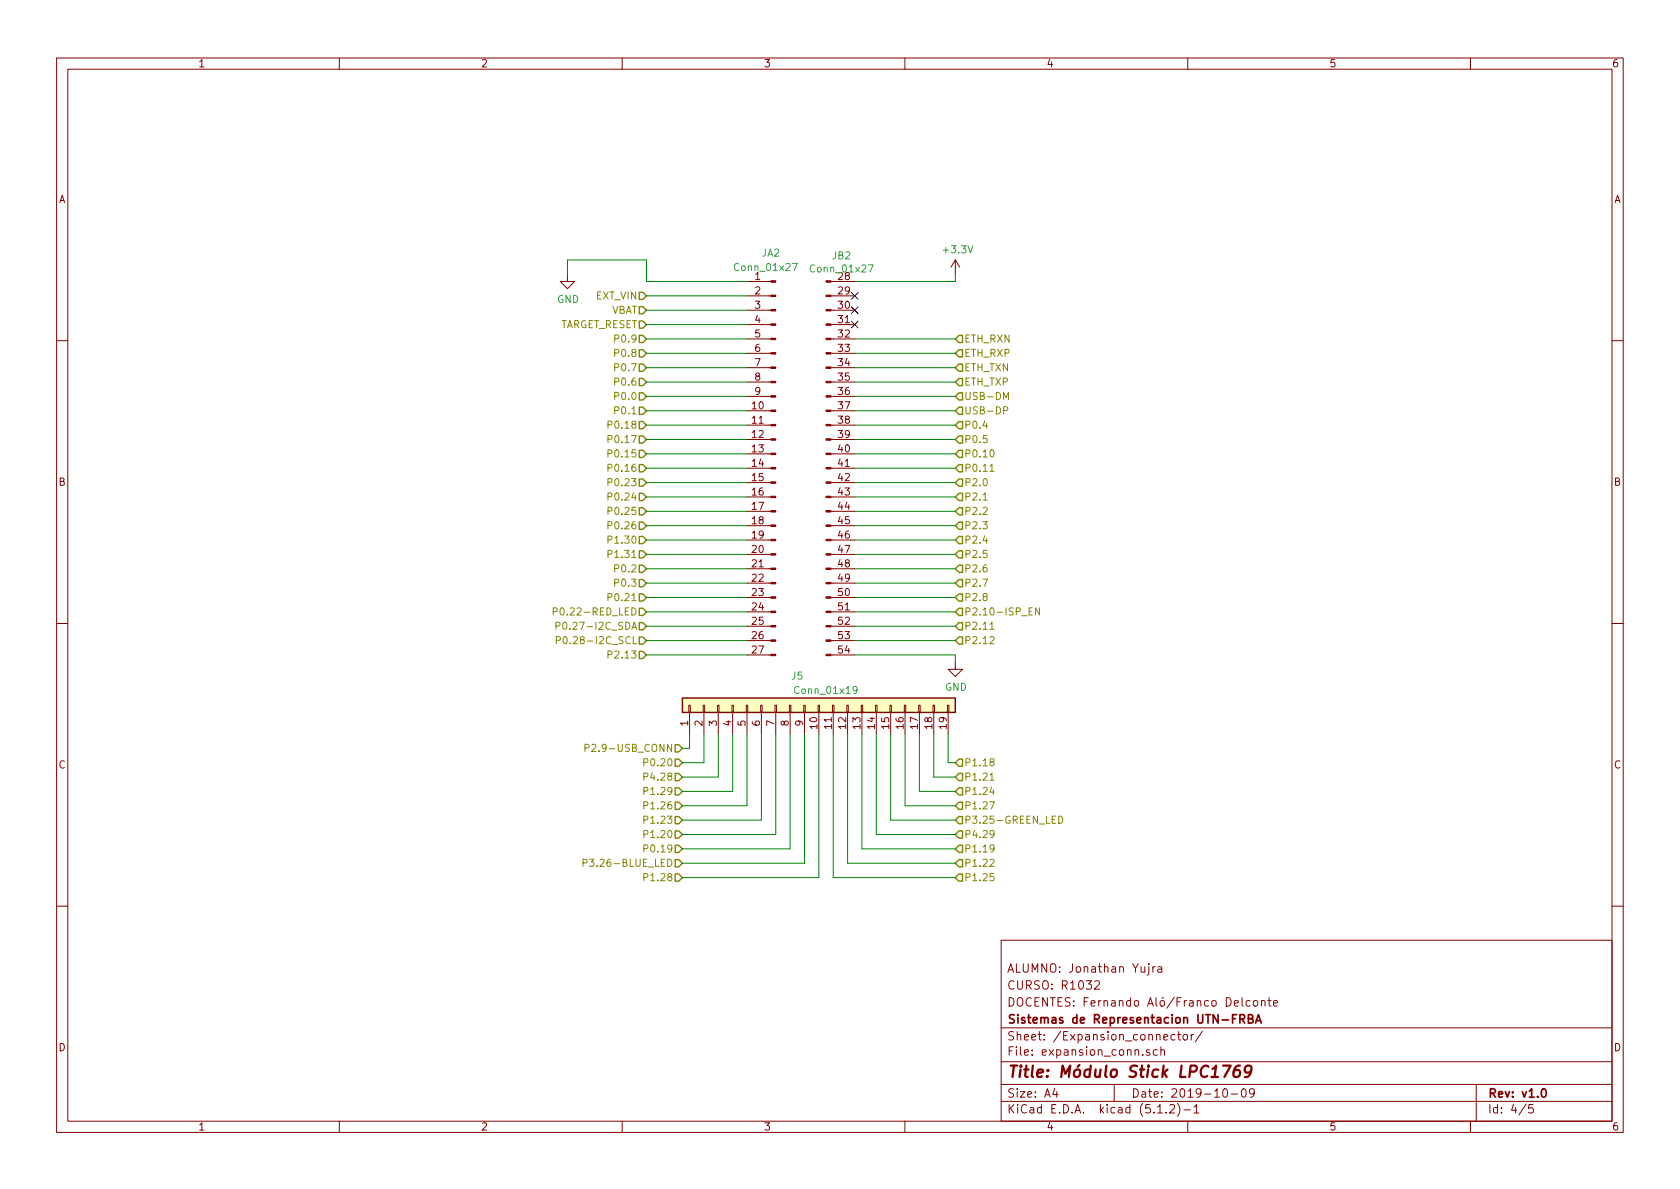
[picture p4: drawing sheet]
<svg xmlns="http://www.w3.org/2000/svg" width="297mm" height="210mm" viewBox="0 0 297 210" stroke-linecap="round" stroke-linejoin="round" font-family="sans-serif">
<g fill="none" stroke="#840000" stroke-width=".18">
<path d="M10 10.3h277v189.9h-277zM12 12.2h273v186.1h-273zM60 10.3v1.9M110 10.3v1.9M160 10.3v1.9M210 10.3v1.9M260 10.3v1.9M100.3 48.5v1.3h1.3l-1.3 1.2-1.2-1.2h1.2M132.1 59.9h4.2M132.1 57.4h4.2M132.1 54.9h4.2M132.1 52.3h4.2"/>
<path d="M132.1 49.8h4.2M146.9 59.9h4.2M146.9 57.4h4.2M146.9 54.9h4.2M146.9 52.3h4.2M146.9 49.8h4.2M168.9 46l-.8 1.2M168.9 46v2.5M168.9 46l.8 1.2M10 60.2h2M132.1 77.7h4.2M132.1 75.2h4.2"/>
<path d="M132.1 72.6h4.2M132.1 70.1h4.2M132.1 67.6h4.2M132.1 65h4.2M132.1 62.5h4.2M146.9 77.7h4.2M146.9 75.2h4.2M146.9 72.6h4.2M146.9 70.1h4.2M146.9 67.6h4.2M146.9 65h4.2M146.9 62.5h4.2"/>
<path d="M285 60.2h2M132.1 98h4.2M132.1 95.5h4.2M132.1 93h4.2M132.1 90.4h4.2M132.1 87.9h4.2M132.1 85.3h4.2M132.1 82.8h4.2M132.1 80.3h4.2M146.9 98h4.2M146.9 95.5h4.2M146.9 93h4.2"/>
<path d="M146.9 90.4h4.2M146.9 87.9h4.2M146.9 85.3h4.2M146.9 82.8h4.2M146.9 80.3h4.2M10 110.3h2M132.1 115.8h4.2M132.1 113.3h4.2M132.1 110.7h4.2M132.1 108.2h4.2M132.1 105.7h4.2M132.1 103.1h4.2"/>
<path d="M132.1 100.6h4.2M146.9 115.8h4.2M146.9 113.3h4.2M146.9 110.7h4.2M146.9 108.2h4.2M146.9 105.7h4.2M146.9 103.1h4.2M146.9 100.6h4.2M168.9 117.1v1.3h1.3l-1.3 1.2-1.3-1.2h1.3M285 110.3h2M121.8 124.7h.2v1.3h-.2zM121.9 126v3.8"/>
<path d="M124.3 124.7h.3v1.3h-.3zM124.5 126v3.8M126.9 124.7h.2v1.3h-.2zM127 126v3.8M129.4 124.7h.3v1.3h-.3zM129.5 126v3.8M132 124.7h.2v1.3h-.2zM132.1 126v3.8M134.5 124.7h.2v1.3h-.2zM134.6 126v3.8M137 124.7h.3v1.3h-.3zM137.2 126v3.8"/>
<path d="M139.6 124.7h.2v1.3h-.2zM139.7 126v3.8M142.1 124.7h.3v1.3h-.3zM142.2 126v3.8M144.7 124.7h.2v1.3h-.2zM144.8 126v3.8M147.2 124.7h.2v1.3h-.2zM147.3 126v3.8M149.7 124.7h.3v1.3h-.3zM149.9 126v3.8M152.3 124.7h.2v1.3h-.2zM152.4 126v3.8"/>
<path d="M154.8 124.7h.3v1.3h-.3zM154.9 126v3.8M157.4 124.7h.2v1.3h-.2zM157.5 126v3.8M159.9 124.7h.2v1.3h-.2zM160 126v3.8M162.4 124.7h.3v1.3h-.3zM162.6 126v3.8M165 124.7h.2v1.3h-.2zM165.1 126v3.8M167.5 124.7h.3v1.3h-.3zM167.6 126v3.8"/>
<path d="M10 160.2h2M177 166.3h108v32h-108zM193.5 173.6l.3-.2h.3l.3 .5-.9 1h.9M203.1 170.9v1.3l-.3 .2M203.1 170.4v.2M203.8 170.9v1M204.3 170.9l-.3 .1-.2 .2M204.7 171h.6l.1 .9M205.4 171.3l-.5 .1-.2 .2 .2 .3h.5M221 177l-.4-.1-.3 .3 .1 .6h.6M221.7 177.1l.2-.2 .4 .2 .1 .5-.2 .2-.3 .1-.2-.1zM223 177.1l.1-.1a.37 .37 0 0 1 .6 .1v.8"/>
<path d="M223 176.9v1M224.2 176.9h.5M224.4 176.4v1.3l.3 .2M225.2 177.4l.7-.1-.1-.3-.4-.1-.2 .2v.7h.6M285 160.2h2M60 198.3v1.9M110 198.3v1.9M160 198.3v1.9M177 194.8h108M177 191.8h108M177 187.8h108M177 181.8h108"/>
<path d="M186.5 192.5l-.4 1h1M186.8 193v1M197 191.8v3M203.3 185.7l-.4-.1-.2 .2 .1 .2 .5 .2v.3h-.6M204.6 185.7l-.4-.1-.3 .3 .1 .6 .2 .1 .4-.1M204.7 196.8h.8M205.3 185.7l.2-.1 .3 .1 .1 .9M205.3 185.1v1.5M206.2 196.7v.1M206.8 195.5l.2-.2h.4l.2 .2 .1 .3-.1 .2-.8 .8h.9M207.7 183l-.4-.1-.3 .3 .1 .6 .2 .1 .4-.1M208.2 195.1a1.71 1.71 0 0 1 0 2.3"/>
<path d="M208.2 182.9h.6M208.4 182.4v1.3l.4 .2M209.2 183.1l.3-.2 .4 .2v.7l-.2 .1-.5-.1zM209.3 196.3h1.2M210 198.3v1.9M210.6 182.9v1M211 182.9l-.3 .1-.1 .2M211.1 195.8l.4-.5v1.5M211.1 196.8h.9M212.6 182.3l-1.3 2M216.3 192.7l.4-.2a.94 .94 0 0 1 0 1.5 .79 .79 0 0 1-.4-1.3zM217.7 193.5h1.1"/>
<path d="M219.6 192.7l.4-.2a.94 .94 0 0 1 0 1.5 .82 .82 0 0 1-.4-1.3zM221.8 193.2l-.3 .3h-.3l-.3-.3v-.4l.2-.2 .4-.1 .2 .2a1.13 1.13 0 0 1-.2 1.2l-.4 .1M260 198.3v1.9M261 191.8v6.5M269.8 195.2l-1.2 2M271 195.3h-.7v.7l.2-.1 .5 .1 .1 .2-.1 .5-.2 .1-.5-.1"/>
</g>
<path d="M218.6 179.4h-.7v1.5M219.2 180.2l.7-.1 .2-.2-.1-.3-.2-.2h-.6v1.5M219.6 180.2l.5 .7M220.7 180.1l.7-.1v-.4l-.2-.2h-.5v1.5h.6l.2-.1 .1-.4-.2-.2-.2-.1M222 180.9l.5-1.5 .5 1.5M222.1 180.5h.8M272.7 192.7l.2-.2a.81 .81 0 0 1 .6 .6 .81 .81 0 0 1-.3 .8l-.2 .1a.79 .79 0 0 1-.3-1.3z" fill="none" stroke="#840000" stroke-width=".3"/>
<path d="M216.3 188.4h1.3l-1.1 2M219.2 188.4a.93 .93 0 0 0-1 .9l-.1 .8 .1 .2a.66 .66 0 0 0 1-.2l.1-.5-.4-.4h-.4l-.4 .4M221.2 189.3a.65 .65 0 0 1-1.1 .2 .84 .84 0 0 1 .2-1l.7-.1 .2 .2a1.5 1.5 0 0 1-.7 1.8h-.4" fill="none" stroke="#840000" stroke-width=".41"/>
<path d="M120.6 123.4h48.3v2.6h-48.3z" fill="#ffffc2" stroke="#ffffc2" stroke-width=".18"/>
<path d="M120.6 123.4h48.3v2.6h-48.3z" fill="none" stroke="#840000" stroke-width=".25"/>
<path d="M140.1 46.6h.9l-.6 1.2M153.5 46.8h.9l-.6 1.3M151.5 121.9l-.2 .3h-.2l-.3-.3 .1-.4 .2-.1h.2l.2 .2a.97 .97 0 0 1-.2 1l-.3 .1" fill="none" stroke="#008484" stroke-width=".18"/>
<g fill="none" stroke="#848400" stroke-width=".18">
<path d="M107.5 77.7l.6-.1 .1-.5-.2-.1h-.5v1.3M107.5 75.1h.6l.1-.5-.2-.1h-.5v1.2M175.2 79.7l.1-.2a.67 .67 0 0 1 .5 .7 .67 .67 0 0 1-.5 .6l-.2-.2-.1-.3zM177.4 72.6l.7-.1v-.4l-.7-.2v1.3M177.4 70.7v-1.3l.5 .9 .4-.9v1.3M107.5 98l.6-.1 .1-.4-.2-.2h-.5v1.3M107.5 95.4h.6l.1-.5-.2-.1h-.5v1.3M107.5 92.9h.6l.1-.5-.2-.2h-.5v1.3M107.5 90.4l.6-.1 .1-.5-.2-.1h-.5v1.3M107.5 87.8h.6l.1-.5-.2-.1h-.5v1.2M107.5 85.3l.6-.1 .1-.4-.2-.2h-.5v1.3M107.5 82.7h.6l.1-.5-.2-.1h-.5v1.3"/>
<path d="M107.5 80.2h.6l.1-.5-.2-.2h-.5v1.3M173.8 88.4h.7M175 82.4l.4-.3v1.3M175 83.4h.8M97.8 108.1h.6l.1-.5-.2-.1h-.5v1.3M98.3 110.7l.6-.1 .1-.4-.2-.2h-.5v1.3M98.3 113.2h.7l.1-.2-.1-.3-.2-.1h-.5v1.2M99.6 110.2l.2-.2a.67 .67 0 0 1 .4 .7 .67 .67 0 0 1-.4 .6l-.3-.5zM99.7 112.6h.2a.69 .69 0 0 1 .4 .6 .69 .69 0 0 1-.4 .6 .83 .83 0 0 1-.2-1.2zM107.5 115.8l.6-.1 .1-.5-.2-.1h-.5v1.3M107.5 105.6h.6l.1-.5-.2-.2h-.5v1.3M175 112.7l.5-.1 .3 .3-.8 .9h.8"/>
<path d="M175 110.4l.4-.4v1.3M175 111.3h.8M182.5 107.5h-.6v1.3h.6M183.8 107.5v1.3l-.7-1.3v1.3M103.4 132.3l.6-.1 .2-.2-.1-.3-.2-.1h-.5v1.3M113.8 134.8h.7v-.5l-.2-.1h-.5v1.2M113.8 137.4l.7-.1v-.5l-.2-.1h-.5v1.3M113.8 139.9l.7-.1v-.4l-.2-.2h-.5v1.3M175 137.1l.4-.4v1.3M175 138h.8M175.3 134.7l-.2-.1v-.3l.4-.1 .3 .2-.1 .2-.5 .2-.2 .1 .1 .4 .2 .1h.3l.2-.2v-.3l-.3-.2M175.3 139.2l-.3 .9h.8"/>
<path d="M175.6 139.7v.8M103.1 152.6l.6-.1 .1-.1-.1-.3-.1-.2h-.5v1.3M113.8 150.1l.7-.1v-.5l-.2-.1h-.5v1.3M113.8 142.4h.7v-.5l-.2-.1h-.5v1.2M113.8 145l.7-.1v-.5l-.2-.1h-.5v1.3M113.8 147.5h.7v-.5l-.2-.1h-.5v1.2M113.8 155.1h.7v-.5l-.2-.1h-.5v1.2M175 141.8h.8l-.5 1.2M175 152.1l.5-.2 .3 .4-.8 .9h.8M175.7 154.5h-.6l-.1 .6 .5-.1 .3 .2v.3l-.3 .2-.5-.1M175.8 147.4l-.3 .2h-.3l-.2-.2 .2-.5h.3l.2 .1a.84 .84 0 0 1-.3 1.1h-.2M175.8 150l-.3 .2-.3-.1-.2-.1 .2-.5 .3-.1 .2 .1a.84 .84 0 0 1-.3 1.2h-.2"/>
<path d="M187.2 144.3a.64 .64 0 0 1 .7 .7 .64 .64 0 0 1-.7 .6z"/>
</g>
<g fill="none" stroke="#848400" stroke-width=".25">
<path d="M113 59.3h.7l.6 .6-.6 .7h-.7zM113 56.8h.7l.6 .6-.6 .6h-.7zM113 54.2h.7l.6 .7-.6 .6h-.7zM113 51.7h.7l.6 .6-.6 .7h-.7zM169.5 59.3h.7v1.3h-.7l-.6-.7zM113 79.6h.7l.6 .7-.6 .6h-.7zM113 77.1h.7l.6 .6-.6 .7h-.7zM113 74.5h.7l.6 .7-.6 .6h-.7zM113 72h.7l.6 .6-.6 .7h-.7zM113 69.5h.7l.6 .6-.6 .6h-.7zM113 66.9h.7l.6 .7-.6 .6h-.7zM113 64.4h.7l.6 .6-.6 .7h-.7z"/>
<path d="M113 61.8h.7l.6 .7-.6 .6h-.7zM169.5 79.6h.7v1.3h-.7l-.6-.6zM169.5 77.1h.7v1.3h-.7l-.6-.7zM169.5 74.5h.7v1.3h-.7l-.6-.6zM169.5 66.9h.7v1.3h-.7l-.6-.6zM169.5 64.4h.7v1.3h-.7l-.6-.7zM169.5 61.8h.7v1.3h-.7l-.6-.6zM169.5 72h.7v1.3h-.7l-.6-.7zM169.5 69.5h.7v1.2h-.7l-.6-.6zM113 99.9h.7l.6 .7-.6 .6h-.7zM113 97.4h.7l.6 .6-.6 .7h-.7zM113 94.9h.7l.6 .6-.6 .6h-.7z"/>
<path d="M113 92.3h.7l.6 .7-.6 .6h-.7zM113 89.8h.7l.6 .6-.6 .7h-.7zM113 87.2h.7l.6 .7-.6 .6h-.7zM113 84.7h.7l.6 .6-.6 .7h-.7zM113 82.2h.7l.6 .6-.6 .6h-.7zM169.5 99.9h.7v1.3h-.7l-.6-.6zM169.5 97.4h.7v1.3h-.7l-.6-.7zM169.5 94.9h.7v1.2h-.7l-.6-.6zM169.5 92.3h.7v1.3h-.7l-.6-.6zM169.5 89.8h.7v1.3h-.7l-.6-.7zM169.5 87.2h.7v1.3h-.7l-.6-.6zM169.5 84.7h.7v1.3h-.7l-.6-.7z"/>
<path d="M169.5 82.2h.7v1.2h-.7l-.6-.6zM113 115.2h.7l.6 .6-.6 .7h-.7zM113 112.6h.7l.6 .7-.6 .6h-.7zM113 110.1h.7l.6 .6-.6 .7h-.7zM113 107.6h.7l.6 .6-.6 .6h-.7zM113 102.5h.7l.6 .6-.6 .7h-.7zM113 105h.7l.6 .7-.6 .6h-.7zM169.5 112.6h.7v1.3h-.7l-.6-.6zM169.5 110.1h.7v1.3h-.7l-.6-.7zM169.5 107.6h.7v1.2h-.7l-.6-.6zM169.5 105h.7v1.3h-.7l-.6-.6zM169.5 102.5h.7v1.3h-.7l-.6-.7z"/>
<path d="M119.4 131.7h.6l.6 .6-.6 .7h-.6zM119.4 134.2h.6l.6 .7-.6 .6h-.6zM119.4 136.8h.6l.6 .6-.6 .6h-.6zM119.4 139.3h.6l.6 .6-.6 .7h-.6zM169.5 139.3h.7v1.3h-.7l-.6-.7zM169.5 136.8h.7v1.2h-.7l-.6-.6zM169.5 134.2h.7v1.3h-.7l-.6-.6zM119.4 149.5h.6l.6 .6-.6 .6h-.6zM119.4 152h.6l.6 .6-.6 .7h-.6zM119.4 141.9h.6l.6 .6-.6 .6h-.6zM119.4 144.4h.6l.6 .6-.6 .7h-.6zM119.4 146.9h.6l.6 .7-.6 .6h-.6z"/>
<path d="M119.4 154.6h.6l.6 .6-.6 .6h-.6zM169.5 146.9h.7v1.3h-.7l-.6-.6zM169.5 144.4h.7v1.3h-.7l-.6-.7zM169.5 154.6h.7v1.2h-.7l-.6-.6zM169.5 152h.7v1.3h-.7l-.6-.7zM169.5 149.5h.7v1.2h-.7l-.6-.6zM169.5 141.9h.7v1.2h-.7l-.6-.6z"/>
</g>
<g fill="none" stroke="#008400" stroke-width=".18">
<path d="M100.3 48.5v-2.5h14v3.8h17.8M114.3 59.9h17.8M114.3 57.4h17.8M114.3 54.9h17.8M114.3 52.3h17.8M151.1 59.9h17.8M168.9 48.5v1.3h-17.8M114.3 77.7h17.8M114.3 75.2h17.8M114.3 62.5h17.8M114.3 65h17.8M114.3 67.6h17.8"/>
<path d="M114.3 72.6h17.8M114.3 70.1h17.8M151.1 77.7h17.8M151.1 75.2h17.8M151.1 62.5h17.8M151.1 65h17.8M151.1 67.6h17.8M151.1 72.6h17.8M151.1 70.1h17.8M114.3 98h17.8M114.3 95.5h17.8M114.3 93h17.8"/>
<path d="M114.3 90.4h17.8M114.3 87.9h17.8M114.3 85.3h17.8M114.3 82.8h17.8M114.3 80.3h17.8M151.1 98h17.8M151.1 95.5h17.8M151.1 93h17.8M151.1 90.4h17.8M151.1 87.9h17.8M151.1 85.3h17.8M151.1 82.8h17.8"/>
<path d="M151.1 80.3h17.8M114.3 113.3h17.8M114.3 115.8h17.8M114.3 105.7h17.8M114.3 110.7h17.8M114.3 108.2h17.8M114.3 103.1h17.8M114.3 100.6h17.8M151.1 113.3h17.8M151.1 115.8h17.8v1.3M151.1 105.7h17.8M151.1 110.7h17.8"/>
<path d="M151.1 108.2h17.8M151.1 103.1h17.8M151.1 100.6h17.8M121.9 129.8v2.5h-1.3M124.5 129.8v5.1h-3.9M127 129.8v7.6h-6.4M129.5 129.8v10.1h-8.9M132.1 129.8v12.7h-11.5M134.6 129.8v15.2h-14M137.2 129.8v17.8h-16.6M139.7 129.8v20.3h-19.1M142.2 129.8v22.8h-21.6"/>
<path d="M144.8 129.8v25.4h-24.2M147.3 129.8v25.4h21.6M149.9 129.8v22.8h19M152.4 129.8v20.3h16.5M154.9 129.8v17.8h14M157.5 129.8v15.2h11.4M160 129.8v12.7h8.9M162.6 129.8v10.1h6.3M165.1 129.8v7.6h3.8M167.6 129.8v5.1h1.3"/>
</g>
<path d="M150.5 51.7l1.2 1.2M150.5 54.2l1.2 1.3M150.5 56.8l1.2 1.2M151.7 51.7l-1.2 1.2M151.7 54.2l-1.2 1.3M151.7 56.8l-1.2 1.2" fill="none" stroke="#000084" stroke-width=".18"/>
<g fill="#840000" stroke="#840000" stroke-width=".18">
<path d="M146 115.7h.9v.2h-.9z"/>
<path d="M146 113.2h.9v.2h-.9z"/>
<path d="M146 110.6h.9v.3h-.9z"/>
<path d="M146 108.1h.9v.2h-.9z"/>
<path d="M146 105.5h.9v.3h-.9z"/>
<path d="M146 103h.9v.2h-.9z"/>
<path d="M146 100.5h.9v.2h-.9z"/>
<path d="M146 97.9h.9v.3h-.9z"/>
<path d="M146 95.4h.9v.2h-.9z"/>
<path d="M146 92.8h.9v.3h-.9z"/>
<path d="M146 90.3h.9v.2h-.9z"/>
<path d="M146 87.8h.9v.2h-.9z"/>
<path d="M146 85.2h.9v.3h-.9z"/>
<path d="M146 82.7h.9v.2h-.9z"/>
<path d="M146 80.1h.9v.3h-.9z"/>
<path d="M146 77.6h.9v.2h-.9z"/>
<path d="M146 75.1h.9v.2h-.9z"/>
<path d="M146 72.5h.9v.3h-.9z"/>
<path d="M146 70h.9v.2h-.9z"/>
<path d="M146 67.4h.9v.3h-.9z"/>
<path d="M146 64.9h.9v.2h-.9z"/>
<path d="M146 62.4h.9v.2h-.9z"/>
<path d="M146 59.8h.9v.3h-.9z"/>
<path d="M146 57.3h.9v.2h-.9z"/>
<path d="M146 54.7h.9v.3h-.9z"/>
<path d="M146 52.2h.9v.2h-.9z"/>
<path d="M146 49.7h.9v.2h-.9z"/>
<path d="M136.3 115.7h.9v.2h-.9z"/>
<path d="M136.3 113.2h.9v.2h-.9z"/>
<path d="M136.3 110.6h.9v.3h-.9z"/>
<path d="M136.3 108.1h.9v.2h-.9z"/>
<path d="M136.3 105.5h.9v.3h-.9z"/>
<path d="M136.3 103h.9v.2h-.9z"/>
<path d="M136.3 100.5h.9v.2h-.9z"/>
<path d="M136.3 97.9h.9v.3h-.9z"/>
<path d="M136.3 95.4h.9v.2h-.9z"/>
<path d="M136.3 92.8h.9v.3h-.9z"/>
<path d="M136.3 90.3h.9v.2h-.9z"/>
<path d="M136.3 87.8h.9v.2h-.9z"/>
<path d="M136.3 85.2h.9v.3h-.9z"/>
<path d="M136.3 82.7h.9v.2h-.9z"/>
<path d="M136.3 80.1h.9v.3h-.9z"/>
<path d="M136.3 77.6h.9v.2h-.9z"/>
<path d="M136.3 75.1h.9v.2h-.9z"/>
<path d="M136.3 72.5h.9v.3h-.9z"/>
<path d="M136.3 70h.9v.2h-.9z"/>
<path d="M136.3 67.4h.9v.3h-.9z"/>
<path d="M136.3 64.9h.9v.2h-.9z"/>
<path d="M136.3 62.4h.9v.2h-.9z"/>
<path d="M136.3 59.8h.9v.3h-.9z"/>
<path d="M136.3 57.3h.9v.2h-.9z"/>
<path d="M136.3 54.7h.9v.3h-.9z"/>
<path d="M136.3 52.2h.9v.2h-.9z"/>
<path d="M136.3 49.7h.9v.2h-.9z"/>
</g>
<text font-size="2.8" fill="#840000" x="178" y="190.5">Title: Módulo Stick LPC1769</text>
<g font-size="2.1" fill="#840000">
<text x="178" y="172">ALUMNO: Jonathan Yujra</text>
<text x="178" y="178">DOCENTES: Fernando Aló/Franco Delconte</text>
<text x="178" y="175">CURSO: R1032</text>
<text x="178" y="184">Sheet: /Expansion_connector/</text>
<text x="178" y="181">Sistemas de Representacion UTN-FRBA</text>
<text x="178" y="186.7">File: expansion_conn.sch</text>
<text x="178" y="196.9">KiCad E.D.A. kicad (5.1.2)-1</text>
<text x="178" y="194.1">Size: A4</text>
<text x="200" y="194.1">Date: 2019-10-09</text>
<text x="263" y="194.1">Rev: v1.0</text>
<text x="263" y="196.9">Id: 4/5</text>
</g>
<g font-size="1.8" fill="#840000">
<text x="35" y="11.9">1</text>
<text x="85" y="11.9">2</text>
<text x="135" y="11.9">3</text>
<text x="185" y="11.9">4</text>
<text x="235" y="11.9">5</text>
<text x="285" y="11.9">6</text>
<text x="10.4" y="35.9">A</text>
<text x="285.4" y="35.9">A</text>
<text x="133.5" y="49.5">1</text>
<text x="133.5" y="52.1">2</text>
<text x="148.3" y="52.1">29</text>
<text x="133.5" y="54.6">3</text>
<text x="133.5" y="57.1">4</text>
<text x="133.5" y="59.7">5</text>
<text x="148.3" y="54.6">30</text>
<text x="148.3" y="57.1">31</text>
<text x="148.3" y="59.7">32</text>
<text x="133.5" y="62.2">6</text>
<text x="133.5" y="64.8">7</text>
<text x="148.3" y="62.2">33</text>
<text x="148.3" y="64.8">34</text>
<text x="133.5" y="67.3">8</text>
<text x="133.5" y="69.8">9</text>
<text x="148.3" y="67.3">35</text>
<text x="148.3" y="69.8">36</text>
<text x="133" y="72.4">10</text>
<text x="133" y="74.9">11</text>
<text x="133" y="77.5">12</text>
<text x="148.3" y="72.4">37</text>
<text x="148.3" y="74.9">38</text>
<text x="148.3" y="77.5">39</text>
<text x="133" y="80">13</text>
<text x="133" y="82.5">14</text>
<text x="148.3" y="80">40</text>
<text x="148.3" y="82.5">41</text>
<text x="10.4" y="85.9">B</text>
<text x="133" y="85.1">15</text>
<text x="133" y="87.6">16</text>
<text x="148.3" y="85.1">42</text>
<text x="148.3" y="87.6">43</text>
<text x="285.4" y="85.9">B</text>
<text x="133" y="90.2">17</text>
<text x="133" y="92.7">18</text>
<text x="133" y="95.2">19</text>
<text x="148.3" y="90.2">44</text>
<text x="148.3" y="92.7">45</text>
<text x="148.3" y="95.2">46</text>
<text x="133" y="97.8">20</text>
<text x="133" y="100.3">21</text>
<text x="148.3" y="97.8">47</text>
<text x="148.3" y="100.3">48</text>
<text x="133" y="102.9">22</text>
<text x="133" y="105.4">23</text>
<text x="133" y="107.9">24</text>
<text x="148.3" y="102.9">49</text>
<text x="148.3" y="105.4">50</text>
<text x="148.3" y="107.9">51</text>
<text x="133" y="110.5">25</text>
<text x="133" y="113">26</text>
<text x="148.3" y="110.5">52</text>
<text x="148.3" y="113">53</text>
<text x="133" y="115.6">27</text>
<text x="148.3" y="115.6">54</text>
<text x="121.7" y="128.4" transform="rotate(-90 121.7 128.4)">1</text>
<text x="124.2" y="128.4" transform="rotate(-90 124.2 128.4)">2</text>
<text x="126.7" y="128.4" transform="rotate(-90 126.7 128.4)">3</text>
<text x="129.3" y="128.4" transform="rotate(-90 129.3 128.4)">4</text>
<text x="131.8" y="128.4" transform="rotate(-90 131.8 128.4)">5</text>
<text x="134.4" y="128.4" transform="rotate(-90 134.4 128.4)">6</text>
<text x="136.9" y="128.4" transform="rotate(-90 136.9 128.4)">7</text>
<text x="139.4" y="128.4" transform="rotate(-90 139.4 128.4)">8</text>
<text x="142" y="128.4" transform="rotate(-90 142 128.4)">9</text>
<text x="144.5" y="128.8" transform="rotate(-90 144.5 128.8)">10</text>
<text x="147.1" y="128.8" transform="rotate(-90 147.1 128.8)">11</text>
<text x="149.6" y="128.8" transform="rotate(-90 149.6 128.8)">12</text>
<text x="152.1" y="128.8" transform="rotate(-90 152.1 128.8)">13</text>
<text x="154.7" y="128.8" transform="rotate(-90 154.7 128.8)">14</text>
<text x="157.2" y="128.8" transform="rotate(-90 157.2 128.8)">15</text>
<text x="159.8" y="128.8" transform="rotate(-90 159.8 128.8)">16</text>
<text x="162.3" y="128.8" transform="rotate(-90 162.3 128.8)">17</text>
<text x="164.8" y="128.8" transform="rotate(-90 164.8 128.8)">18</text>
<text x="167.4" y="128.8" transform="rotate(-90 167.4 128.8)">19</text>
<text x="10.4" y="135.9">C</text>
<text x="285.4" y="135.9">C</text>
<text x="10.4" y="185.9">D</text>
<text x="285.4" y="185.9">D</text>
<text x="35" y="199.9">1</text>
<text x="85" y="199.9">2</text>
<text x="135" y="199.9">3</text>
<text x="185" y="199.9">4</text>
<text x="235" y="199.9">5</text>
<text x="285" y="199.9">6</text>
</g>
<g font-size="1.8" fill="#008484">
<text x="130.2" y="47.9">Conn_01x27</text>
<text x="134.7" y="45.4">JA2</text>
<text x="147.2" y="45.9">JB2</text>
<text x="167" y="44.8">+3.3V</text>
<text x="98.5" y="53.6">GND</text>
<text x="143.6" y="48.2">Conn_01x27</text>
<text x="148.3" y="49.5">28</text>
<text x="140" y="120.2">J5</text>
<text x="140.8" y="122.7">Conn_01x19</text>
<text x="167.1" y="122.2">GND</text>
</g>
<g font-size="1.8" fill="#848400">
<text x="105.4" y="53">EXT_VIN</text>
<text x="98.6" y="58">TARGET_RESET</text>
<text x="107.9" y="55.5">VBAT</text>
<text x="109.1" y="65.7">P0.7</text>
<text x="109.1" y="63.1">P0.8</text>
<text x="109.1" y="60.6">P0.9</text>
<text x="170.4" y="65.7">ETH_TXN</text>
<text x="170.4" y="63.1">ETH_RXP</text>
<text x="170.4" y="60.6">ETH_RXN</text>
<text x="109.1" y="70.7">P0.0</text>
<text x="109.1" y="68.2">P0.6</text>
<text x="170.4" y="68.2">ETH_TXP</text>
<text x="170.4" y="70.7">USB-DM</text>
<text x="108.2" y="75.8">P0.18</text>
<text x="109.1" y="73.3">P0.1</text>
<text x="170.4" y="75.8">P0.4</text>
<text x="170.4" y="73.3">USB-DP</text>
<text x="108.2" y="83.4">P0.16</text>
<text x="108.2" y="80.9">P0.15</text>
<text x="108.2" y="78.4">P0.17</text>
<text x="170.4" y="83.4">P0.11</text>
<text x="170.4" y="80.9">P0.10</text>
<text x="170.4" y="78.4">P0.5</text>
<text x="108.2" y="88.5">P0.24</text>
<text x="108.2" y="86">P0.23</text>
<text x="170.4" y="88.5">P2.1</text>
<text x="170.4" y="86">P2.0</text>
<text x="108.2" y="93.6">P0.26</text>
<text x="108.2" y="91.1">P0.25</text>
<text x="170.4" y="93.6">P2.3</text>
<text x="170.4" y="91.1">P2.2</text>
<text x="108.2" y="98.7">P1.31</text>
<text x="108.2" y="96.1">P1.30</text>
<text x="109.1" y="101.2">P0.2</text>
<text x="170.4" y="101.2">P2.6</text>
<text x="170.4" y="98.7">P2.5</text>
<text x="170.4" y="96.1">P2.4</text>
<text x="108.2" y="106.3">P0.21</text>
<text x="109.1" y="103.8">P0.3</text>
<text x="170.4" y="106.3">P2.8</text>
<text x="170.4" y="103.8">P2.7</text>
<text x="99.3" y="108.8">P0.22-RED_LED</text>
<text x="100.1" y="111.4">P0.27-I2C_SDA</text>
<text x="100.3" y="113.9">P0.28-I2C_SCL</text>
<text x="170.4" y="113.9">P2.12</text>
<text x="170.4" y="111.4">P2.11</text>
<text x="170.4" y="108.8">P2.10-ISP_EN</text>
<text x="108.2" y="116.5">P2.13</text>
<text x="105" y="133">P2.9-USB_CONN</text>
<text x="114.5" y="135.5">P0.20</text>
<text x="170.4" y="135.5">P1.18</text>
<text x="114.5" y="138">P4.28</text>
<text x="114.5" y="140.6">P1.29</text>
<text x="114.5" y="143.1">P1.26</text>
<text x="170.4" y="143.1">P1.27</text>
<text x="170.4" y="140.6">P1.24</text>
<text x="170.4" y="138">P1.21</text>
<text x="114.5" y="145.7">P1.23</text>
<text x="114.5" y="148.2">P1.20</text>
<text x="170.4" y="148.2">P4.29</text>
<text x="170.4" y="145.7">P3.25-GREEN_LED</text>
<text x="104.6" y="153.3">P3.26-BLUE_LED</text>
<text x="114.5" y="150.7">P0.19</text>
<text x="114.5" y="155.8">P1.28</text>
<text x="170.4" y="155.8">P1.25</text>
<text x="170.4" y="153.3">P1.22</text>
<text x="170.4" y="150.7">P1.19</text>
</g>
</svg>
